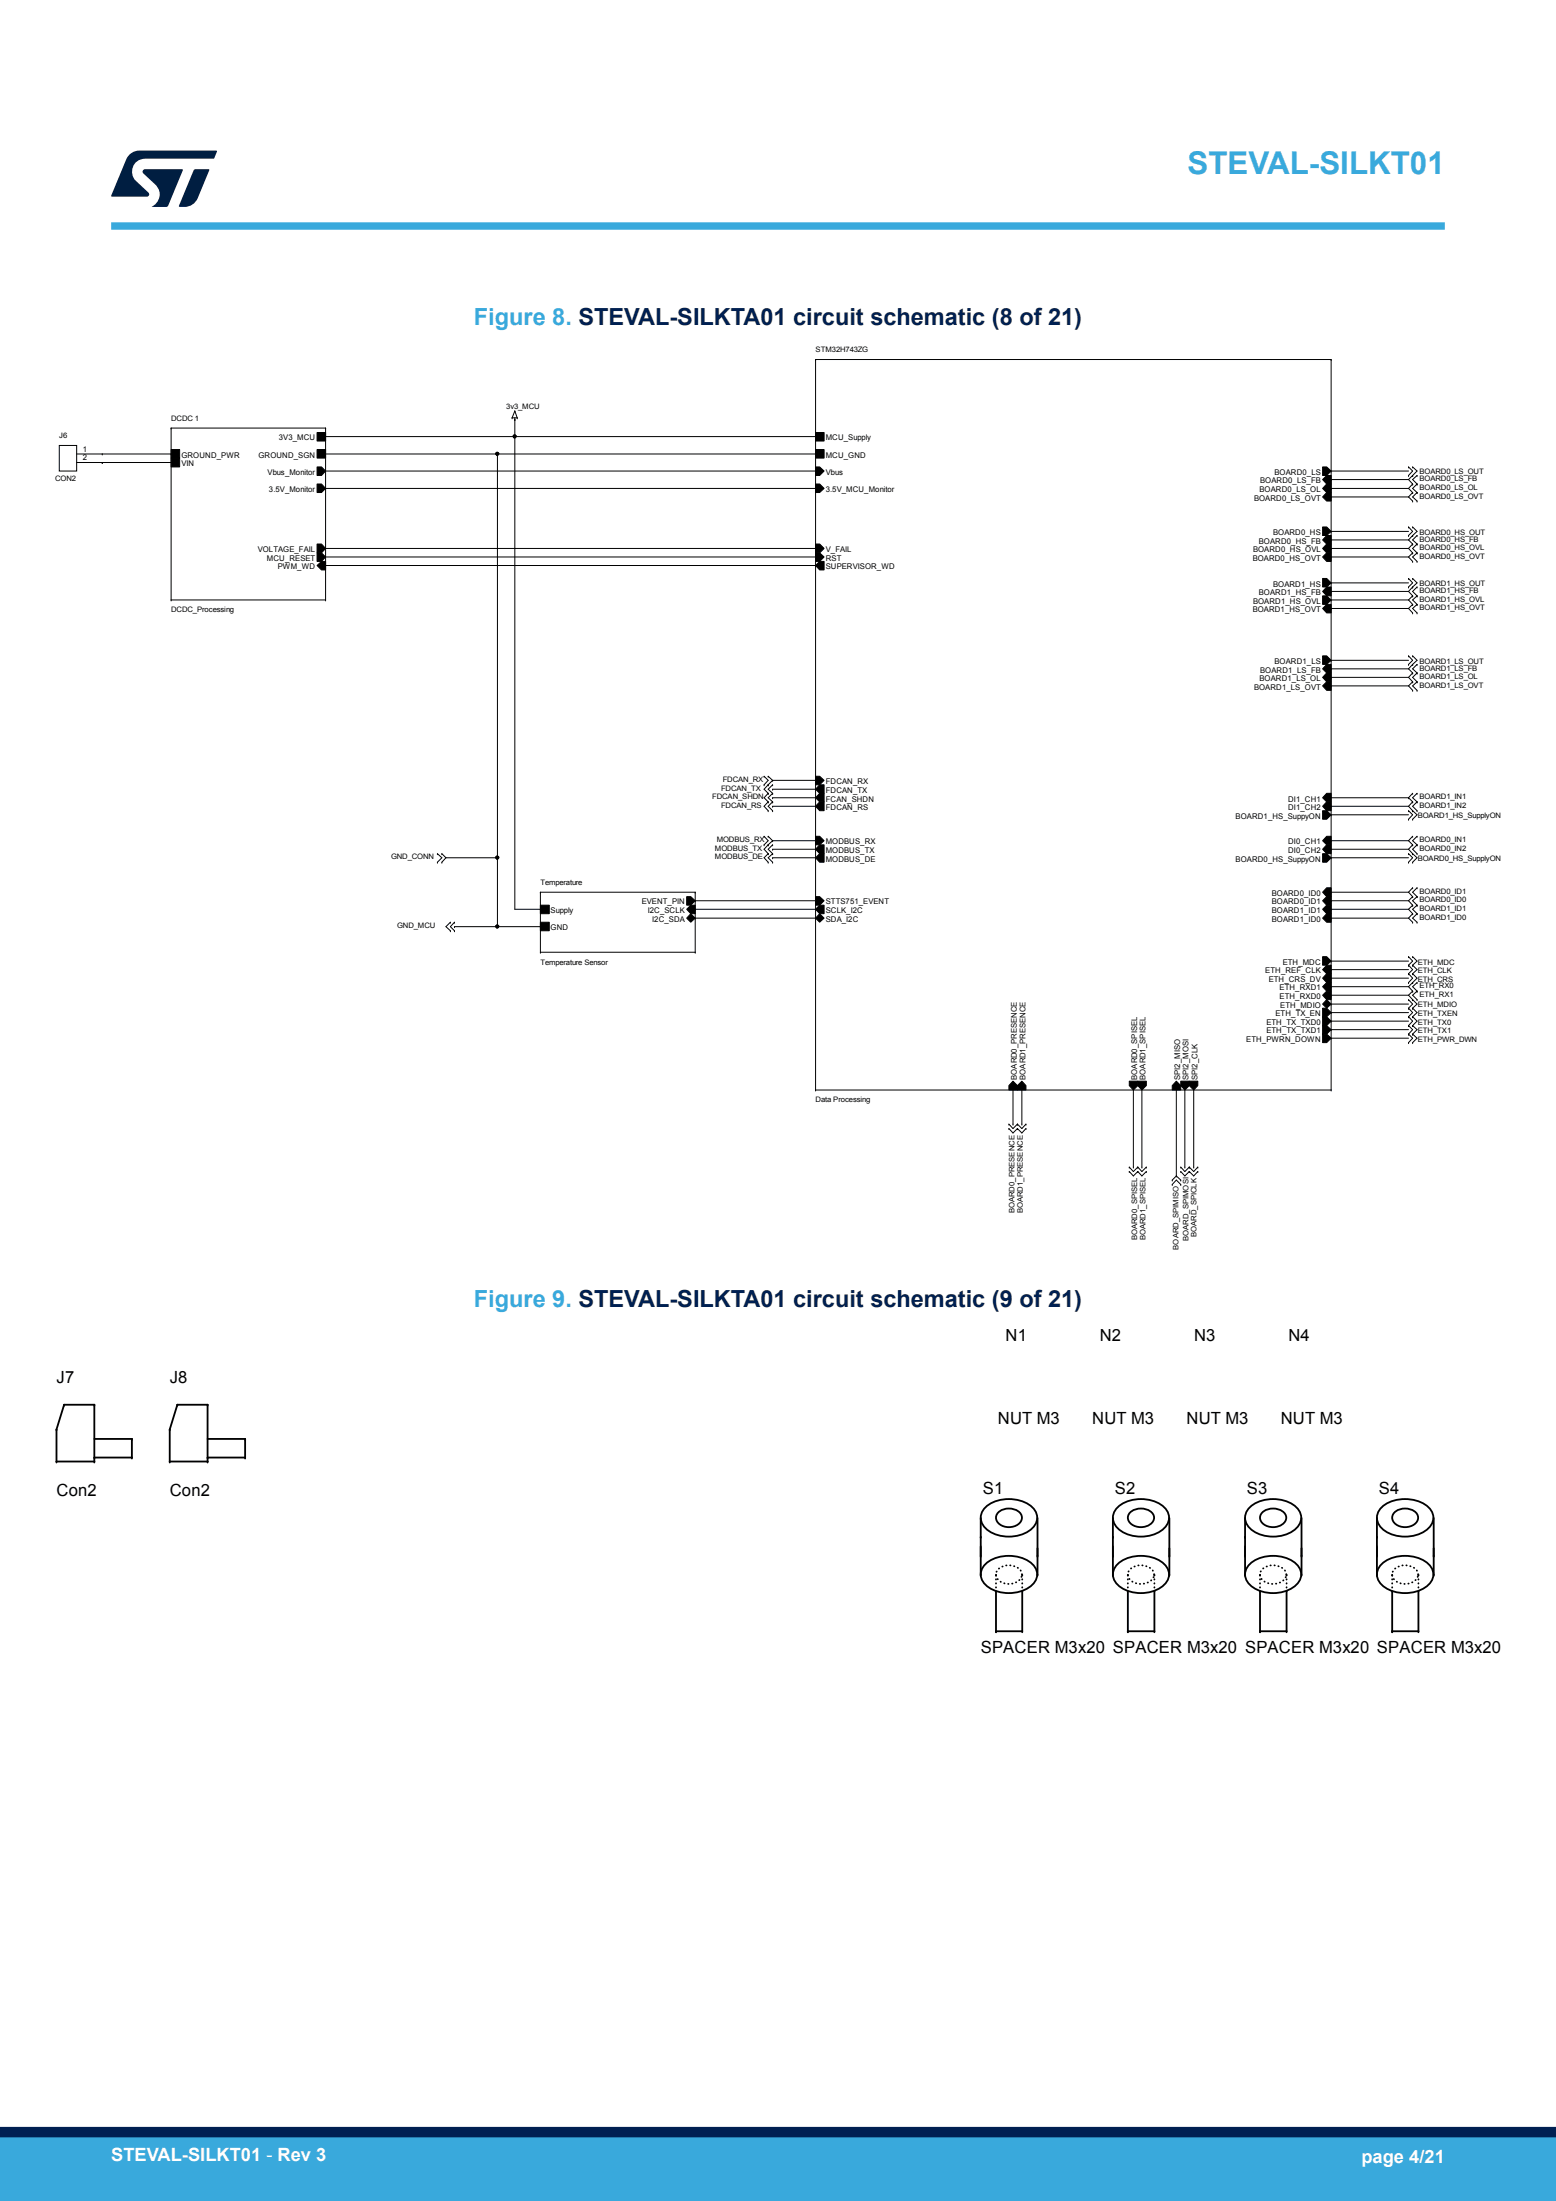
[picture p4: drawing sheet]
<svg xmlns="http://www.w3.org/2000/svg" width="210mm" height="297mm" viewBox="0 0 210 297" stroke-linecap="round" stroke-linejoin="round" font-family="sans-serif">
<g fill="none" stroke="#000" stroke-width=".13">
<path d="M23.1 57.8h.1M23.1 57.8h20.8M23.1 57.8v23.2M42.8 58.4h1.1v1.1h-1.1zM43.9 57.8h.1M43.9 57.8v23.2M43.9 58.9h66.2M69.1 56.4h.7M69.1 56.4h.1M69.3 58.7h.3v.3l-.2 .1-.1-.1zM69.5 55.5l-.4 .9M69.5 56.6h.1"/>
<path d="M69.5 55.5h.1M69.5 58.9h.1M69.5 56.4v66.3h3.4M69.5 55.5l.3 .9M69.8 56.4h.1M110.1 58.4h1.1v1.1h-1.1zM110.1 48.5h.1M110.1 58.9h.1M110.1 48.5h69.6M110.1 48.5v98.6M179.7 48.5h.1M179.7 48.5v98.6"/>
<path d="M8 60.1h2.3v3.5h-2.3zM10.3 61.3h12.8M10.3 62.4h12.8M13.8 61.3h.1M13.8 62.4h.1M23.1 61.8h1.1v1.2h-1.1zM23.1 60.7h1.1v1.1h-1.1zM23.1 61.3h.1M42.8 60.7h1.1v1.1h-1.1zM42.8 73.4h.6l.5 .6-.5 .6h-.6zM42.8 76.3l.6-.5h.5v1.1h-.5zM42.8 74.6h.6l.5 .6-.5 .6h-.6z"/>
<path d="M42.8 63h.6l.5 .6-.5 .6h-.6zM42.8 65.3h.6l.5 .6-.5 .6h-.6zM43.9 65.9h.1M43.9 61.3h66.2M43.9 63.6h66.2M43.9 74h66.2M43.9 75.2h66.2M43.9 76.3h66.2M43.9 65.9h66.2M67 61.1h.3v.3h-.2h-.1zM67.1 61.3h.1M67.1 61.3v63.7"/>
<path d="M110.1 74.6h.5l.6 .6-.6 .6h-.5zM110.1 63h.5l.6 .6-.6 .6h-.5zM110.1 65.3h.5l.6 .6-.6 .6h-.5zM110.1 60.7h1.1v1.1h-1.1zM110.1 73.4h.5l.6 .6-.6 .6h-.5zM110.1 63.6h.1M110.1 74h.1M110.1 75.2h.1M110.1 76.3h.1M110.6 75.8h.6v1.1h-.6l-.5-.6zM178.5 71.1h.6l.6 .6-.6 .6h-.6zM178.5 78.1h.6l.6 .6-.6 .5h-.6z"/>
<path d="M178.5 64.7l.6-.5h.6v1.1h-.6zM178.5 63h.6l.6 .6-.6 .6h-.6zM179.1 65.3h.6v1.2h-.6l-.6-.6zM179.1 73.4h.6v1.2h-.6l-.6-.6zM179.1 72.3h.6v1.1h-.6l-.6-.5zM179.1 79.2h.6v1.2h-.6l-.6-.6zM179.1 74.6h.6v1.2h-.6l-.6-.6zM179.1 66.5h.6v1.1h-.6l-.6-.5zM179.7 63.6h.1M179.7 65.9h.1M179.7 67.1h.1M179.7 64.7h.1"/>
<path d="M179.7 71.7h.1M179.7 72.9h.1M179.7 74h.1M179.7 75.2h.1M179.7 78.7h.1M179.7 79.8h.1M179.7 63.6h10.4M179.7 65.9h10.4M179.7 67.1h10.4M179.7 64.7h10.4M179.7 71.7h10.4M179.7 72.9h10.4"/>
<path d="M179.7 74h10.4M179.7 75.2h10.4M179.7 78.7h10.4M179.7 79.8h10.4M190.1 63h.1M190.1 64.2h.1M190.1 71.1h.1M190.1 72.3h.1M190.1 78.1h.1M190.1 79.2h.1M190.1 65.9l.6 .6M190.1 67.1l.6 .5"/>
<path d="M190.1 64.7l.6 .6M190.1 72.9l.6 .5M190.1 74l.6 .6M190.1 75.2l.6 .6M190.1 79.8l.6 .6M190.1 63l.6 .6-.6 .6M190.1 71.1l.6 .6-.6 .6M190.1 78.1l.6 .6-.6 .5M190.7 63l.5 .6-1.1 1.1M190.7 71.1l.5 .6-.5 .6M190.7 78.1l.5 .6-.5 .5M190.7 65.3l-.6 .6"/>
<path d="M190.7 66.5l-.6 .6M190.7 72.3l-.6 .6M190.7 73.4l-.6 .6M190.7 74.6l-.6 .6M190.7 79.2l-.6 .6M190.7 66.5h.1M190.7 65.3h.1M190.7 63h.1M190.7 64.2h.1M190.7 67.6h.1M190.7 71.1h.1M190.7 72.3h.1"/>
<path d="M190.7 73.4h.1M190.7 74.6h.1M190.7 75.8h.1M190.7 79.2h.1M190.7 78.1h.1M191.2 65.3h.1M191.2 66.5h.1M191.2 67.6h.1M191.2 64.2h.1M191.2 72.3h.1M191.2 73.4h.1M191.2 74.6h.1"/>
<path d="M191.2 75.8h.1M191.2 79.2h.1M191.2 65.3l-.5 .6 .5 .6M191.2 66.5l-.5 .6 .5 .5M191.2 64.2l-.5 .5 .5 .6M191.2 72.3l-.5 .6 .5 .5M191.2 73.4l-.5 .6 .5 .6M191.2 74.6l-.5 .6 .5 .6M191.2 79.2l-.5 .6 .5 .6M23.1 81h.1M23.1 81h20.8M43.9 81h.1"/>
<path d="M178.5 80.4h.6l.6 .6-.6 .6h-.6zM178.5 88.5h.6l.6 .6-.6 .6h-.6zM179.1 90.8h.6v1.2h-.6l-.6-.6zM179.1 89.7h.6v1.1h-.6l-.6-.5zM179.1 81.6h.6v1.1h-.6l-.6-.6zM179.1 92h.6v1.2h-.6l-.6-.6zM179.7 81h.1M179.7 82.1h.1M179.7 89.1h.1M179.7 90.3h.1M179.7 91.4h.1M179.7 92.6h.1"/>
<path d="M179.7 81h10.4M179.7 82.1h10.4M179.7 89.1h10.4M179.7 90.3h10.4M179.7 91.4h10.4M179.7 92.6h10.4M190.1 88.5h.1M190.1 89.7h.1M190.1 81l.6 .6M190.1 82.1l.6 .6M190.1 90.3l.6 .5M190.1 91.4l.6 .6"/>
<path d="M190.1 92.6l.6 .6M190.1 88.5l.6 .6-.6 .6M190.7 88.5l.5 .6-.5 .6M190.7 80.4l-.6 .6M190.7 81.6l-.6 .5M190.7 89.7l-.6 .6M190.7 90.8l-.6 .6M190.7 92l-.6 .6M190.7 80.4h.1M190.7 81.6h.1M190.7 82.7h.1M190.7 90.8h.1"/>
<path d="M190.7 89.7h.1M190.7 92h.1M190.7 93.2h.1M190.7 88.5h.1M191.2 80.4h.1M191.2 81.6h.1M191.2 82.7h.1M191.2 89.7h.1M191.2 90.8h.1M191.2 92h.1M191.2 93.2h.1M191.2 80.4l-.5 .6 .5 .6"/>
<path d="M191.2 81.6l-.5 .5 .5 .6M191.2 89.7l-.5 .6 .5 .5M191.2 90.8l-.5 .6 .5 .6M191.2 92l-.5 .6 .5 .6M59 115.2h.1M59 116.3h.1M59 115.2l.6 .5-.6 .6M59.6 115.2l.6 .5M59.6 116.3h.1M59.6 115.2h.1M60.2 115.7l-.6 .6M60.2 115.7h6.9"/>
<path d="M67 115.6h.3v.3h-.2h-.1zM67.1 115.7h.1M103.1 104.7h.1M103.1 105.9h.1M103.1 112.8h.1M103.1 114h.1M103.1 104.7l.6 .6-.6 .6M103.1 112.8l.6 .6-.6 .6M103.7 104.7l.6 .6M103.7 112.8l.6 .6M103.7 105.9l-.6 .6 .6 .5M103.7 107l-.6 .6 .6 .6"/>
<path d="M103.7 108.2l-.6 .6 .6 .6M103.7 115.2l-.6 .5 .6 .6M103.7 114l-.6 .6 .6 .6M103.7 105.9h.1M103.7 104.7h.1M103.7 107h.1M103.7 108.2h.1M103.7 109.4h.1M103.7 115.2h.1M103.7 116.3h.1M103.7 114h.1M103.7 112.8h.1"/>
<path d="M104.3 105.9h.1M104.3 107h.1M104.3 108.2h.1M104.3 109.4h.1M104.3 115.2h.1M104.3 116.3h.1M104.3 114h.1M104.3 105.3h.1M104.3 106.5h.1M104.3 107.6h.1M104.3 108.8h.1M104.3 113.4h.1"/>
<path d="M104.3 114.6h.1M104.3 115.7h.1M104.3 105.3l-.6 .6M104.3 113.4l-.6 .6M104.3 108.8h5.8M104.3 113.4h5.8M104.3 114.6h5.8M104.3 115.7h5.8M104.3 105.3h5.8M104.3 106.5h5.8M104.3 107.6h5.8M104.3 105.9l-.6 .6 .6 .5"/>
<path d="M104.3 107l-.6 .6 .6 .6M104.3 108.2l-.6 .6 .6 .6M104.3 115.2l-.6 .5 .6 .6M104.3 114l-.6 .6 .6 .6M110.1 112.8h.5l.6 .6-.6 .6h-.5zM110.1 104.7h.5l.6 .6-.6 .6h-.5zM110.6 114h.6v1.2h-.6l-.5-.6zM110.6 115.2h.6v1.1h-.6l-.5-.6zM110.6 105.9h.6v1.1h-.6l-.5-.5zM110.6 107h.6v1.2h-.6l-.5-.6zM110.6 108.2h.6v1.2h-.6l-.5-.6zM178.5 115.2h.6l.6 .5-.6 .6h-.6z"/>
<path d="M178.5 109.4h.6l.6 .5-.6 .6h-.6zM179.1 112.8h.6v1.2h-.6l-.6-.6zM179.1 107h.6v1.2h-.6l-.6-.6zM179.1 119.8h.6v1.2h-.6l-.6-.6zM179.1 108.2h.6v1.2h-.6l-.6-.6zM179.1 114h.6v1.2h-.6l-.6-.6zM179.7 108.8h.1M179.7 109.9h.1M179.7 113.4h.1M179.7 114.6h.1M179.7 115.7h.1M179.7 107.6h10.4"/>
<path d="M179.7 108.8h10.4M179.7 109.9h10.4M179.7 113.4h10.4M179.7 114.6h10.4M179.7 115.7h10.4M190.1 109.4h.1M190.1 110.5h.1M190.1 115.2h.1M190.1 116.3h.1M190.1 107.6h.1M190.1 107.6l.6 .6M190.1 108.8l.6 .6"/>
<path d="M190.1 113.4l.6 .6M190.1 114.6l.6 .6M190.1 109.4l.6 .5-.6 .6M190.1 115.2l.6 .5-.6 .6M190.7 109.4l.5 .5-.5 .6M190.7 115.2l.5 .5-.5 .6M190.7 107l-.6 .6M190.7 108.2l-.6 .6M190.7 119.8l-.6 .6M190.7 112.8l-.6 .6M190.7 114l-.6 .6M190.7 108.2h.1"/>
<path d="M190.7 107h.1M190.7 109.4h.1M190.7 110.5h.1M190.7 119.8h.1M190.7 114h.1M190.7 112.8h.1M190.7 115.2h.1M190.7 116.3h.1M191.2 107h.1M191.2 108.2h.1M191.2 109.4h.1M191.2 119.8h.1"/>
<path d="M191.2 112.8h.1M191.2 114h.1M191.2 115.2h.1M191.2 107l-.5 .6 .5 .6M191.2 108.2l-.5 .6 .5 .6M191.2 119.8l-.5 .6 .5 .6M191.2 112.8l-.5 .6 .5 .6M191.2 114l-.5 .6 .5 .6M60.8 124.4h.1M60.8 125.6h.1M60.8 124.4l-.6 .6 .6 .6M61.3 124.4l-.5 .6 .5 .6"/>
<path d="M61.3 125h11.6M61.3 124.4h.1M61.3 125.6h.1M61.3 125h.1M67 124.9h.3v.2l-.2 .1-.1-.1zM72.9 128.5h20.9M72.9 124.4h1.2v1.2h-1.2zM72.9 122.1h1.2v1.2h-1.2zM72.9 128.5h.1M72.9 120.4h.1M72.9 125h.1M72.9 122.7h.1"/>
<path d="M72.9 120.4h20.9M72.9 120.4v8.1M92.7 121h.5l.6 .5-.6 .6h-.5zM92.7 122.7l.5-.6h.6v1.2h-.6zM93.2 123.3l.6 .6-.6 .5-.5-.5zM93.8 120.4h.1M93.8 128.5h.1M93.8 121.5h.1M93.8 122.7h.1M93.8 123.9h.1M93.8 120.4v8.1M93.8 121.5h16.3"/>
<path d="M93.8 122.7h16.3M93.8 123.9h16.3M110.1 121h.5l.6 .5-.6 .6h-.5zM110.6 123.3l.6 .6-.6 .5-.5-.5zM110.6 122.1h.6v1.2h-.6l-.5-.6zM178.5 129.1h.6l.6 .6-.6 .5h-.6zM178.5 136h.6l.6 .6-.6 .6h-.6zM178.5 138.4h.6l.6 .5-.6 .6h-.6zM178.5 137.2h.6l.6 .6-.6 .6h-.6zM178.5 139.5h.6l.6 .6-.6 .6h-.6zM179.1 122.1h.6v1.2h-.6l-.6-.6zM179.1 123.3h.6v1.1h-.6l-.6-.5z"/>
<path d="M179.1 121h.6v1.1h-.6l-.6-.6zM179.1 130.2h.6v1.2h-.6l-.6-.6zM179.1 131.4h.6v1.2h-.6l-.6-.6zM179.1 132.6h.6v1.1h-.6l-.6-.6zM179.1 134.9l.6 .6-.6 .5-.6-.5zM179.1 133.7h.6v1.2h-.6l-.6-.6zM179.7 120.4h.1M179.7 121.5h.1M179.7 122.7h.1M179.7 123.9h.1M179.7 129.7h.1M179.7 130.8h.1"/>
<path d="M179.7 132h.1M179.7 133.1h.1M179.7 134.3h.1M179.7 135.5h.1M179.7 136.6h.1M179.7 137.8h.1M179.7 138.9h.1M179.7 120.4h10.4M179.7 121.5h10.4M179.7 122.7h10.4M179.7 123.9h10.4M179.7 129.7h10.4"/>
<path d="M179.7 130.8h10.4M179.7 132h10.4M179.7 133.1h10.4M179.7 134.3h10.4M179.7 135.5h10.4M179.7 136.6h10.4M179.7 137.8h10.4M179.7 138.9h10.4M190.1 129.1h.1M190.1 130.2h.1M190.1 131.4h.1M190.1 132.6h.1"/>
<path d="M190.1 134.9h.1M190.1 136h.1M190.1 137.2h.1M190.1 138.4h.1M190.1 139.5h.1M190.1 120.4l.6 .6M190.1 121.5l.6 .6M190.1 122.7l.6 .6M190.1 123.9l.6 .5M190.1 133.1l.6 .6M190.1 134.3l.6 .6M190.1 129.1l.6 .6-.6 .5"/>
<path d="M190.1 130.2l.6 .6-.6 .6M190.1 131.4l.6 .6-.6 .6M190.1 134.9l.6 .6-.6 .5M190.1 136l.6 .6-.6 .6M190.1 137.2l.6 .6-.6 .6M190.1 138.4l.6 .5-.6 .6M190.1 139.5l.6 .6-.6 .6M190.7 129.1l.5 .6-.5 .5M190.7 130.2l.5 .6-.5 .6M190.7 131.4l.5 .6-1.1 1.1M190.7 134.9l.5 .6-.5 .5M190.7 136l.5 .6-.5 .6"/>
<path d="M190.7 137.2l.5 .6-.5 .6M190.7 138.4l.5 .5-.5 .6M190.7 139.5l.5 .6-.5 .6M190.7 121l-.6 .5M190.7 122.1l-.6 .6M190.7 123.3l-.6 .6M190.7 133.7l-.6 .6M190.7 121h.1M190.7 122.1h.1M190.7 123.3h.1M190.7 124.4h.1M190.7 129.1h.1"/>
<path d="M190.7 130.2h.1M190.7 131.4h.1M190.7 132.6h.1M190.7 133.7h.1M190.7 134.9h.1M190.7 136h.1M190.7 137.2h.1M190.7 138.4h.1M190.7 139.5h.1M191.2 121h.1M191.2 122.1h.1M191.2 123.3h.1"/>
<path d="M191.2 124.4h.1M191.2 132.6h.1M191.2 133.7h.1M191.2 134.9h.1M191.2 121l-.5 .5 .5 .6M191.2 122.1l-.5 .6 .5 .6M191.2 123.3l-.5 .6 .5 .5M191.2 132.6l-.5 .5 .5 .6M191.2 133.7l-.5 .6 .5 .6M110.1 147.1h69.6M110.1 147.1h.1M136.2 152.3h.1"/>
<path d="M136.2 151.7h.1M136.2 152.3l.5 .6 .6-.6M136.2 151.7l.5 .6 .6-.6M136.7 145.9l.6 .6v.6h-1.1v-.6zM136.7 151.7h.1M136.7 147.1v4.6M137.3 146.5l.6-.6 .6 .6v.6h-1.2zM137.3 152.3l.6 .6 .6-.6M137.3 151.7l.6 .6 .6-.6M137.3 152.3h.1M137.3 151.7h.1M137.9 151.7h.1"/>
<path d="M137.9 147.1v4.6M138.5 152.3h.1M138.5 151.7h.1M152.4 158.1h.1M152.4 157.5h.1M152.4 145.9h1.2v.6l-.6 .6-.6-.6zM152.4 157.5l.6 .6 .6-.6M152.4 158.1l.6 .6 .6-.6M153 157.5h.1M153 147.1v10.4M153.6 145.9h1.1v.6l-.6 .6-.5-.6zM153.6 158.1l.5 .6 .6-.6"/>
<path d="M153.6 157.5l.5 .6 .6-.6M153.6 158.1h.1M153.6 157.5h.1M154.1 157.5h.1M154.1 147.1v10.4M154.7 158.1h.1M154.7 157.5h.1M158.2 159.2h.1M158.2 159.8h.1M158.2 159.8l.6-.6 .6 .6M158.8 145.9l.6 .6v.6h-1.2v-.6zM158.8 158.7h.1"/>
<path d="M158.8 158.7l.6 .5M158.8 158.7l-.6 .5M158.8 147.1v11.6M159.4 158.1h.1M159.4 157.5h.1M159.4 159.2h.1M159.4 159.8h.1M159.4 145.9h1.1v.6l-.6 .6-.5-.6zM159.4 158.1l.5 .6 .6-.6M159.4 157.5l.5 .6 .6-.6M159.9 157.5h.1M159.9 147.1v10.4"/>
<path d="M160.5 145.9h1.2v.6l-.6 .6-.6-.6zM160.5 158.1l.6 .6 .6-.6M160.5 157.5l.6 .6 .6-.6M160.5 158.1h.1M160.5 157.5h.1M161.1 157.5h.1M161.1 147.1v10.4M161.7 158.1h.1M161.7 157.5h.1M179.7 147.1h.1M179.7 140.1h.1M179.7 140.1h10.4"/>
<path d="M190.1 140.7h.1M190.7 140.7h.1"/>
</g>
<g fill="#000">
<path d="M42.8 58.4h1.1v1.1h-1.1z" fill-rule="evenodd"/>
<path d="M69.3 58.7h.3v.3l-.2 .1-.1-.1z" fill-rule="evenodd"/>
<path d="M69.3 58.7h.3v.3l-.2 .1-.1-.1z" fill-rule="evenodd"/>
<path d="M110.1 58.4h1.1v1.1h-1.1z" fill-rule="evenodd"/>
<path d="M23.1 61.8h1.1v1.2h-1.1z" fill-rule="evenodd"/>
<path d="M23.1 60.7h1.1v1.1h-1.1z" fill-rule="evenodd"/>
<path d="M42.8 60.7h1.1v1.1h-1.1z" fill-rule="evenodd"/>
<path d="M42.8 73.4h.6l.5 .6-.5 .6h-.6z" fill-rule="evenodd"/>
<path d="M42.8 76.3l.6-.5h.5v1.1h-.5z" fill-rule="evenodd"/>
<path d="M42.8 74.6h.6l.5 .6-.5 .6h-.6z" fill-rule="evenodd"/>
<path d="M42.8 63h.6l.5 .6-.5 .6h-.6z" fill-rule="evenodd"/>
<path d="M42.8 65.3h.6l.5 .6-.5 .6h-.6z" fill-rule="evenodd"/>
<path d="M67 61.1h.3v.3h-.2h-.1z" fill-rule="evenodd"/>
<path d="M67 61.1h.3v.3h-.2h-.1z" fill-rule="evenodd"/>
<path d="M110.1 74.6h.5l.6 .6-.6 .6h-.5z" fill-rule="evenodd"/>
<path d="M110.6 75.8h.6v1.1h-.6l-.5-.6z" fill-rule="evenodd"/>
<path d="M110.1 63h.5l.6 .6-.6 .6h-.5z" fill-rule="evenodd"/>
<path d="M110.1 65.3h.5l.6 .6-.6 .6h-.5z" fill-rule="evenodd"/>
<path d="M110.1 60.7h1.1v1.1h-1.1z" fill-rule="evenodd"/>
<path d="M110.1 73.4h.5l.6 .6-.6 .6h-.5z" fill-rule="evenodd"/>
<path d="M178.5 71.1h.6l.6 .6-.6 .6h-.6z" fill-rule="evenodd"/>
<path d="M178.5 78.1h.6l.6 .6-.6 .5h-.6z" fill-rule="evenodd"/>
<path d="M179.1 65.3h.6v1.2h-.6l-.6-.6z" fill-rule="evenodd"/>
<path d="M179.1 73.4h.6v1.2h-.6l-.6-.6z" fill-rule="evenodd"/>
<path d="M178.5 64.7l.6-.5h.6v1.1h-.6z" fill-rule="evenodd"/>
<path d="M179.1 72.3h.6v1.1h-.6l-.6-.5z" fill-rule="evenodd"/>
<path d="M178.5 63h.6l.6 .6-.6 .6h-.6z" fill-rule="evenodd"/>
<path d="M179.1 79.2h.6v1.2h-.6l-.6-.6z" fill-rule="evenodd"/>
<path d="M179.1 74.6h.6v1.2h-.6l-.6-.6z" fill-rule="evenodd"/>
<path d="M179.1 66.5h.6v1.1h-.6l-.6-.5z" fill-rule="evenodd"/>
<path d="M178.5 80.4h.6l.6 .6-.6 .6h-.6z" fill-rule="evenodd"/>
<path d="M179.1 90.8h.6v1.2h-.6l-.6-.6z" fill-rule="evenodd"/>
<path d="M179.1 89.7h.6v1.1h-.6l-.6-.5z" fill-rule="evenodd"/>
<path d="M178.5 88.5h.6l.6 .6-.6 .6h-.6z" fill-rule="evenodd"/>
<path d="M179.1 81.6h.6v1.1h-.6l-.6-.6z" fill-rule="evenodd"/>
<path d="M179.1 92h.6v1.2h-.6l-.6-.6z" fill-rule="evenodd"/>
<path d="M67 115.6h.3v.3h-.2h-.1z" fill-rule="evenodd"/>
<path d="M67 115.6h.3v.3h-.2h-.1z" fill-rule="evenodd"/>
<path d="M110.1 112.8h.5l.6 .6-.6 .6h-.5z" fill-rule="evenodd"/>
<path d="M110.6 114h.6v1.2h-.6l-.5-.6z" fill-rule="evenodd"/>
<path d="M110.6 115.2h.6v1.1h-.6l-.5-.6z" fill-rule="evenodd"/>
<path d="M110.1 104.7h.5l.6 .6-.6 .6h-.5z" fill-rule="evenodd"/>
<path d="M110.6 105.9h.6v1.1h-.6l-.5-.5z" fill-rule="evenodd"/>
<path d="M110.6 107h.6v1.2h-.6l-.5-.6z" fill-rule="evenodd"/>
<path d="M110.6 108.2h.6v1.2h-.6l-.5-.6z" fill-rule="evenodd"/>
<path d="M179.1 112.8h.6v1.2h-.6l-.6-.6z" fill-rule="evenodd"/>
<path d="M179.1 107h.6v1.2h-.6l-.6-.6z" fill-rule="evenodd"/>
<path d="M178.5 115.2h.6l.6 .5-.6 .6h-.6z" fill-rule="evenodd"/>
<path d="M178.5 109.4h.6l.6 .5-.6 .6h-.6z" fill-rule="evenodd"/>
<path d="M179.1 108.2h.6v1.2h-.6l-.6-.6z" fill-rule="evenodd"/>
<path d="M179.1 114h.6v1.2h-.6l-.6-.6z" fill-rule="evenodd"/>
<path d="M67 124.9h.3v.2l-.2 .1-.1-.1z" fill-rule="evenodd"/>
<path d="M67 124.9h.3v.2l-.2 .1-.1-.1z" fill-rule="evenodd"/>
<path d="M72.9 124.4h1.2v1.2h-1.2z" fill-rule="evenodd"/>
<path d="M72.9 122.1h1.2v1.2h-1.2z" fill-rule="evenodd"/>
<path d="M92.7 121h.5l.6 .5-.6 .6h-.5z" fill-rule="evenodd"/>
<path d="M92.7 122.7l.5-.6h.6v1.2h-.6z" fill-rule="evenodd"/>
<path d="M93.2 123.3l.6 .6-.6 .5-.5-.5z" fill-rule="evenodd"/>
<path d="M110.6 123.3l.6 .6-.6 .5-.5-.5z" fill-rule="evenodd"/>
<path d="M110.6 122.1h.6v1.2h-.6l-.5-.6z" fill-rule="evenodd"/>
<path d="M110.1 121h.5l.6 .5-.6 .6h-.5z" fill-rule="evenodd"/>
<path d="M179.1 122.1h.6v1.2h-.6l-.6-.6z" fill-rule="evenodd"/>
<path d="M179.1 123.3h.6v1.1h-.6l-.6-.5z" fill-rule="evenodd"/>
<path d="M179.1 119.8h.6v1.2h-.6l-.6-.6z" fill-rule="evenodd"/>
<path d="M179.1 121h.6v1.1h-.6l-.6-.6z" fill-rule="evenodd"/>
<path d="M178.5 129.1h.6l.6 .6-.6 .5h-.6z" fill-rule="evenodd"/>
<path d="M179.1 130.2h.6v1.2h-.6l-.6-.6z" fill-rule="evenodd"/>
<path d="M179.1 131.4h.6v1.2h-.6l-.6-.6z" fill-rule="evenodd"/>
<path d="M179.1 132.6h.6v1.1h-.6l-.6-.6z" fill-rule="evenodd"/>
<path d="M179.1 134.9l.6 .6-.6 .5-.6-.5z" fill-rule="evenodd"/>
<path d="M179.1 133.7h.6v1.2h-.6l-.6-.6z" fill-rule="evenodd"/>
<path d="M178.5 136h.6l.6 .6-.6 .6h-.6z" fill-rule="evenodd"/>
<path d="M178.5 138.4h.6l.6 .5-.6 .6h-.6z" fill-rule="evenodd"/>
<path d="M178.5 137.2h.6l.6 .6-.6 .6h-.6z" fill-rule="evenodd"/>
<path d="M136.7 145.9l.6 .6v.6h-1.1v-.6z" fill-rule="evenodd"/>
<path d="M137.3 146.5l.6-.6 .6 .6v.6h-1.2z" fill-rule="evenodd"/>
<path d="M152.4 145.9h1.2v.6l-.6 .6-.6-.6z" fill-rule="evenodd"/>
<path d="M153.6 145.9h1.1v.6l-.6 .6-.5-.6z" fill-rule="evenodd"/>
<path d="M158.8 145.9l.6 .6v.6h-1.2v-.6z" fill-rule="evenodd"/>
<path d="M159.4 145.9h1.1v.6l-.6 .6-.5-.6z" fill-rule="evenodd"/>
<path d="M160.5 145.9h1.2v.6l-.6 .6-.6-.6z" fill-rule="evenodd"/>
<path d="M178.5 139.5h.6l.6 .6-.6 .6h-.6z" fill-rule="evenodd"/>
</g>
<g fill="none" stroke="#000" stroke-width=".25">
<path d="M7.6 192.9h.1M7.6 197.2h.1M7.6 192.9v4.3M7.6 197.2h5.1M8.7 189.6l-1.1 3.3M8.7 189.6h.1M8.7 189.6h4M12.7 196.7h5.1M12.7 189.6h.1M12.7 197.2h.1M12.7 196.7h.1M12.7 189.6v7.6"/>
<path d="M12.7 194.2h5.1M17.8 194.2h.1M17.8 196.7h.1M17.8 194.2v2.5M22.9 197.2h5.1M22.9 192.9h.1M22.9 197.2h.1M22.9 192.9v4.3M23.9 189.6h.1M23.9 189.6h4.1M23.9 189.6l-1 3.3M28 196.7h5.1"/>
<path d="M28 189.6h.1M28 197.2h.1M28 196.7h.1M28 194.2h5.1M28 189.6v7.6M33.1 194.2h.1M33.1 196.7h.1M33.1 194.2v2.5M132.4 207.4h.1M132.4 209.9h.1M132.4 212.5h.1M132.4 204.8v7.7"/>
<path d="M133 203.4a5.1 5.1 0 0 1 6.3 0 1.93 1.93 0 0 1-.4 3.2 5.1 5.1 0 0 1-5.9-.4 1.88 1.88 0 0 1 0-2.8zM133 211a5.1 5.1 0 0 1 6.3 0 1.9 1.9 0 0 1-.4 3.2 5.1 5.1 0 0 1-5.9-.3 1.84 1.84 0 0 1 0-2.9zM134.4 214.8v5.3M134.8 204.1a2.15 2.15 0 0 1 3 .3 1.21 1.21 0 0 1-1.1 1.6 1.73 1.73 0 0 1-2.3-1.2l.1-.4zM138 214.8v5.3M140 209.9h.1M140 212.5h.1M140 204.8v7.7M150.2 207.4h.1M150.2 209.9h.1M150.2 212.5h.1M150.2 204.8v7.7"/>
<path d="M150.8 203.4a5 5 0 0 1 6.3 0 1.94 1.94 0 0 1-.4 3.2 5 5 0 0 1-5.9-.4 1.88 1.88 0 0 1 0-2.8zM150.8 211a5 5 0 0 1 6.3 0 1.91 1.91 0 0 1-.4 3.2 5 5 0 0 1-5.9-.3 1.84 1.84 0 0 1 0-2.9zM152.2 214.8v5.3M152.6 204.1a2.19 2.19 0 0 1 3.1 .3 1.09 1.09 0 0 1-.7 1.4 2.07 2.07 0 0 1-2.7-.6l-.1-.4 .1-.4zM155.8 214.8v5.3M157.8 209.9h.1M157.8 212.5h.1M157.8 204.8v7.7M168 207.4h.1M168 209.9h.1M168 212.5h.1M168 204.8v7.7"/>
<path d="M168.7 203.4a5 5 0 0 1 6.3 0 1.94 1.94 0 0 1-.5 3.2 5 5 0 0 1-5.8-.4 1.88 1.88 0 0 1 0-2.8zM168.7 211a5 5 0 0 1 6.3 0 1.91 1.91 0 0 1-.5 3.2 5 5 0 0 1-5.8-.3 1.84 1.84 0 0 1 0-2.9zM170.1 214.8v5.3M170.4 204.1a2.19 2.19 0 0 1 3.1 .3 1.09 1.09 0 0 1-.6 1.4 2.07 2.07 0 0 1-2.8-.6v-.4v-.4zM173.6 214.8v5.3M175.7 209.9h.1M175.7 212.5h.1M175.7 204.8v7.7M185.8 207.4h.1M185.8 209.9h.1M185.8 212.5h.1M185.8 204.8v7.7"/>
<path d="M186.5 203.4a5.1 5.1 0 0 1 6.3 0 1.93 1.93 0 0 1-.5 3.2 5.1 5.1 0 0 1-5.8-.4 1.88 1.88 0 0 1 0-2.8zM186.5 211a5.1 5.1 0 0 1 6.3 0 1.9 1.9 0 0 1-.5 3.2 5.1 5.1 0 0 1-5.8-.3 1.84 1.84 0 0 1 0-2.9zM187.9 214.8v5.3M188.2 204.1a2.15 2.15 0 0 1 3.1 .3 1.21 1.21 0 0 1-1.1 1.6 1.73 1.73 0 0 1-2.3-1.2l.1-.4zM191.4 214.8v5.3M193.5 209.9h.1M193.5 212.5h.1M193.5 204.8v7.7M134.4 220.1h3.6M134.4 220.1h.1M138 220.1h.1M152.2 220.1h3.6"/>
<path d="M152.2 220.1h.1M155.8 220.1h.1M170.1 220.1h3.5M170.1 220.1h.1M173.6 220.1h.1M187.9 220.1h.1M187.9 220.1h3.5M191.4 220.1h.1"/>
</g>
<g fill="none" stroke="#000" stroke-width=".25" stroke-dasharray="0 .5">
<path d="M134.4 214.8v-2.3M134.4 212.5h.1M134.8 211.7a2.15 2.15 0 0 1 3 .4 1.21 1.21 0 0 1-1.1 1.6 1.73 1.73 0 0 1-2.3-1.2l.1-.4zM138 214.8v-2.3M138 212.5h.1M152.2 214.8v-2.3M152.2 212.5h.1M152.6 211.7a2.19 2.19 0 0 1 3.1 .4 1.09 1.09 0 0 1-.7 1.4 2.07 2.07 0 0 1-2.7-.6l-.1-.4 .1-.4zM155.8 214.8v-2.3M155.8 212.5h.1M170.1 214.8v-2.3M170.1 212.5h.1"/>
<path d="M170.4 211.7a2.19 2.19 0 0 1 3.1 .4 1.09 1.09 0 0 1-.6 1.4 2.07 2.07 0 0 1-2.8-.6v-.4v-.4zM173.6 214.8v-2.3M173.6 212.5h.1M187.9 214.8v-2.3M187.9 212.5h.1M188.2 211.7a2.15 2.15 0 0 1 3.1 .4 1.21 1.21 0 0 1-1.1 1.6 1.73 1.73 0 0 1-2.3-1.2l.1-.4zM191.4 214.8v-2.3M191.4 212.5h.1"/>
</g>
<path d="M15 30.5h180" fill="none" stroke="#39a9dc" stroke-width="1"/>
<g fill="#001e41">
<path d="M17.6 20.8l.8-.4 .4-.1h10.4l.1 .1-.5 1h-9.2a1.74 1.74 0 0 0-1.6 1 1.74 1.74 0 0 0 .3 2l1.7 1.6 .1 .2-.1 .3h-5l2.1-5z"/>
<path d="M26.2 22.9l1.9-.1 .2 .1-1.6 3.9a1.92 1.92 0 0 1-1.8 1.1h-.7l-.1-.1z"/>
<path d="M19.4 22.9l5.2-.1 .1 .1-2.1 5h-2.1a1.85 1.85 0 0 0 .5-2.9l-1.6-1.6-.2-.2z"/>
</g>
<g fill="#39a9dc">
<path d="M0 288.4h210v8.6h-210z" fill-rule="evenodd"/>
<path d="M-.1 288.4h210.2v4.4h-210.2z" fill-rule="evenodd"/>
</g>
<path d="M0 287.7h210" fill="none" stroke="#002052" stroke-width="1.4"/>
<text font-size="4.2" fill="#39a9dc" x="160.3" y="23.5">STEVAL-SILKT01</text>
<g font-size="3.2" fill="#39a9dc">
<text x="64" y="43.8">Figure 8. STEVAL-SILKTA01 circuit schematic (8 of 21)</text>
<text x="64" y="176.4">Figure 9. STEVAL-SILKTA01 circuit schematic (9 of 21)</text>
</g>
<g font-size="2.5" fill="#fff">
<text x="15" y="291.6">STEVAL-SILKT01 - Rev 3</text>
<text x="183.7" y="291.9">page 4/21</text>
</g>
<g font-size="2.3">
<text x="135.7" y="181">N1</text>
<text x="148.4" y="181">N2</text>
<text x="161.2" y="181">N3</text>
<text x="173.9" y="181">N4</text>
<text x="7.6" y="186.6">J7</text>
<text x="22.9" y="186.6">J8</text>
<text x="134.7" y="192.2">NUT M3</text>
<text x="147.4" y="192.2">NUT M3</text>
<text x="160.1" y="192.2">NUT M3</text>
<text x="172.9" y="192.2">NUT M3</text>
<text x="7.6" y="201.9">Con2</text>
<text x="22.9" y="201.9">Con2</text>
<text x="132.6" y="201.6">S1</text>
<text x="150.4" y="201.6">S2</text>
<text x="168.3" y="201.6">S3</text>
<text x="186.1" y="201.6">S4</text>
<text x="132.4" y="223">SPACER M3x20 SPACER M3x20 SPACER M3x20 SPACER M3x20</text>
</g>
<g font-size="1.1">
<text x="37.6" y="59.4">3V3_MCU</text>
<text x="111.5" y="59.4">MCU_Supply</text>
<text x="11.2" y="61">1</text>
<text x="11.2" y="62.1">2</text>
<text x="24.5" y="62.9">VIN</text>
<text x="24.5" y="61.8">GROUND_PWR</text>
<text x="34.9" y="61.8">GROUND_SGN</text>
<text x="36.1" y="64.1">Vbus_Monitor</text>
<text x="111.5" y="64.1">Vbus</text>
<text x="111.5" y="61.8">MCU_GND</text>
<text x="170.1" y="65.2">BOARD0_LS_FB</text>
<text x="172" y="64.1">BOARD0_LS</text>
<text x="36.3" y="66.4">3.5V_Monitor</text>
<text x="111.5" y="66.4">3.5V_MCU_Monitor</text>
<text x="169.3" y="67.6">BOARD0_LS_OVT</text>
<text x="170" y="66.4">BOARD0_LS_OL</text>
<text x="34.8" y="74.5">VOLTAGE_FAIL</text>
<text x="36" y="75.7">MCU_RESET</text>
<text x="37.5" y="76.8">PWM_WD</text>
<text x="111.5" y="74.5">V_FAIL</text>
<text x="111.5" y="75.7">RST</text>
<text x="111.5" y="76.8">SUPERVISOR_WD</text>
<text x="169.1" y="75.7">BOARD0_HS_OVT</text>
<text x="169.1" y="74.5">BOARD0_HS_OVL</text>
<text x="169.9" y="73.4">BOARD0_HS_FB</text>
<text x="171.8" y="72.2">BOARD0_HS</text>
<text x="169.1" y="82.6">BOARD1_HS_OVT</text>
<text x="169.1" y="81.5">BOARD1_HS_OVL</text>
<text x="169.9" y="80.3">BOARD1_HS_FB</text>
<text x="171.8" y="79.2">BOARD1_HS</text>
<text x="172" y="89.6">BOARD1_LS</text>
<text x="169.3" y="93.1">BOARD1_LS_OVT</text>
<text x="170" y="91.9">BOARD1_LS_OL</text>
<text x="170.1" y="90.8">BOARD1_LS_FB</text>
<text x="111.5" y="105.8">FDCAN_RX</text>
<text x="111.5" y="107">FDCAN_TX</text>
<text x="111.5" y="114">MODBUS_RX</text>
<text x="111.5" y="108.2">FCAN_SHDN</text>
<text x="111.5" y="109.3">FDCAN_RS</text>
<text x="166.8" y="110.5">BOARD1_HS_SuppyON</text>
<text x="173.9" y="109.3">DI1_CH2</text>
<text x="173.9" y="114">DI0_CH1</text>
<text x="173.9" y="108.2">DI1_CH1</text>
<text x="111.5" y="115.1">MODBUS_TX</text>
<text x="111.5" y="116.3">MODBUS_DE</text>
<text x="166.8" y="116.3">BOARD0_HS_SuppyON</text>
<text x="173.9" y="115.1">DI0_CH2</text>
<text x="74.3" y="125.5">GND</text>
<text x="74.3" y="123.2">Supply</text>
<text x="86.6" y="122.1">EVENT_PIN</text>
<text x="87.4" y="123.2">I2C_SCLK</text>
<text x="88" y="124.4">I2C_SDA</text>
<text x="111.5" y="124.4">SDA_I2C</text>
<text x="111.5" y="123.2">SCLK_I2C</text>
<text x="111.5" y="122.1">STTS751_EVENT</text>
<text x="171.6" y="123.2">BOARD1_ID1</text>
<text x="171.6" y="124.4">BOARD1_ID0</text>
<text x="171.6" y="120.9">BOARD0_ID0</text>
<text x="171.6" y="122.1">BOARD0_ID1</text>
<text x="170.8" y="131.3">ETH_REF_CLK</text>
<text x="173.1" y="130.2">ETH_MDC</text>
<text x="171.2" y="132.5">ETH_CRS_DV</text>
<text x="172.2" y="137.1">ETH_TX_EN</text>
<text x="172.7" y="133.6">ETH_RXD1</text>
<text x="172.7" y="134.8">ETH_RXD0</text>
<text x="172.8" y="136">ETH_MDIO</text>
<text x="168.2" y="140.6">ETH_PWRN_DOWN</text>
<text x="170.9" y="139.4">ETH_TX_TXD1</text>
<text x="170.9" y="138.3">ETH_TX_TXD0</text>
<text x="137.2" y="145.7" transform="rotate(-90 137.2 145.7)">BOARD0_PRESENCE</text>
<text x="138.4" y="145.7" transform="rotate(-90 138.4 145.7)">BOARD1_PRESENCE</text>
<text x="153.5" y="145.7" transform="rotate(-90 153.5 145.7)">BOARD0_SPISEL</text>
<text x="154.6" y="145.7" transform="rotate(-90 154.6 145.7)">BOARD1_SPISEL</text>
<text x="159.3" y="145.7" transform="rotate(-90 159.3 145.7)">SPI2_MISO</text>
<text x="160.4" y="145.7" transform="rotate(-90 160.4 145.7)">SPI2_MOSI</text>
<text x="161.6" y="145.7" transform="rotate(-90 161.6 145.7)">SPI2_CLK</text>
</g>
<g font-size="1">
<text x="110.1" y="47.5">STM32H743ZG</text>
<text x="8" y="59.1">J6</text>
<text x="23.1" y="56.8">DCDC 1</text>
<text x="68.3" y="55.2">3v3_MCU</text>
<text x="7.4" y="64.9">CON2</text>
<text x="191.6" y="64">BOARD0_LS_OUT</text>
<text x="191.6" y="64.9">BOARD0_LS_FB</text>
<text x="191.6" y="66.1">BOARD0_LS_OL</text>
<text x="191.6" y="67.3">BOARD0_LS_OVT</text>
<text x="191.6" y="72.2">BOARD0_HS_OUT</text>
<text x="191.6" y="73.1">BOARD0_HS_FB</text>
<text x="191.6" y="74.2">BOARD0_HS_OVL</text>
<text x="191.6" y="75.4">BOARD0_HS_OVT</text>
<text x="23.1" y="82.6">DCDC_Processing</text>
<text x="191.6" y="79.1">BOARD1_HS_OUT</text>
<text x="191.6" y="80">BOARD1_HS_FB</text>
<text x="191.6" y="81.2">BOARD1_HS_OVL</text>
<text x="191.6" y="82.3">BOARD1_HS_OVT</text>
<text x="191.6" y="89.6">BOARD1_LS_OUT</text>
<text x="191.6" y="90.5">BOARD1_LS_FB</text>
<text x="191.6" y="91.6">BOARD1_LS_OL</text>
<text x="191.6" y="92.8">BOARD1_LS_OVT</text>
<text x="96.1" y="107.9">FDCAN_SHDN</text>
<text x="97.3" y="106.7">FDCAN_TX</text>
<text x="97.6" y="105.5">FDCAN_RX</text>
<text x="191.6" y="107.9">BOARD1_IN1</text>
<text x="96.7" y="113.7">MODBUS_RX</text>
<text x="97.3" y="109">FDCAN_RS</text>
<text x="191.3" y="110.4">BOARD1_HS_SupplyON</text>
<text x="191.6" y="109">BOARD1_IN2</text>
<text x="191.6" y="113.7">BOARD0_IN1</text>
<text x="52.8" y="116">GND_CONN</text>
<text x="72.9" y="119.5">Temperature</text>
<text x="96.5" y="114.8">MODBUS_TX</text>
<text x="96.5" y="116">MODBUS_DE</text>
<text x="191.3" y="116.2">BOARD0_HS_SupplyON</text>
<text x="191.6" y="114.8">BOARD0_IN2</text>
<text x="53.6" y="125.3">GND_MCU</text>
<text x="191.6" y="120.6">BOARD0_ID1</text>
<text x="191.6" y="121.8">BOARD0_ID0</text>
<text x="191.6" y="122.9">BOARD1_ID1</text>
<text x="191.6" y="124.1">BOARD1_ID0</text>
<text x="72.9" y="130.2">Temperature Sensor</text>
<text x="191.3" y="130.2">ETH_MDC</text>
<text x="191.3" y="131.3">ETH_CLK</text>
<text x="191.3" y="132.5">ETH_CRS</text>
<text x="191.3" y="135.9">ETH_MDIO</text>
<text x="191.3" y="137.1">ETH_TXEN</text>
<text x="191.6" y="133.4">ETH_RX0</text>
<text x="191.6" y="134.5">ETH_RX1</text>
<text x="191.3" y="138.3">ETH_TX0</text>
<text x="191.3" y="139.4">ETH_TX1</text>
<text x="191.3" y="140.6">ETH_PWR_DWN</text>
<text x="110.1" y="148.7">Data Processing</text>
<text x="136.9" y="163.7" transform="rotate(-90 136.9 163.7)">BOARD0_PRESENCE</text>
<text x="138.1" y="163.7" transform="rotate(-90 138.1 163.7)">BOARD1_PRESENCE</text>
<text x="153.5" y="167.4" transform="rotate(-90 153.5 167.4)">BOARD0_SPISEL</text>
<text x="154.6" y="167.4" transform="rotate(-90 154.6 167.4)">BOARD1_SPISEL</text>
<text x="160.4" y="167.5" transform="rotate(-90 160.4 167.5)">BOARD_SPIMOSI</text>
<text x="161.5" y="166.9" transform="rotate(-90 161.5 166.9)">BOARD_SPICLK</text>
<text x="159" y="168.6" transform="rotate(-90 159 168.6)">BOARD_SPIMISO</text>
</g>
</svg>
